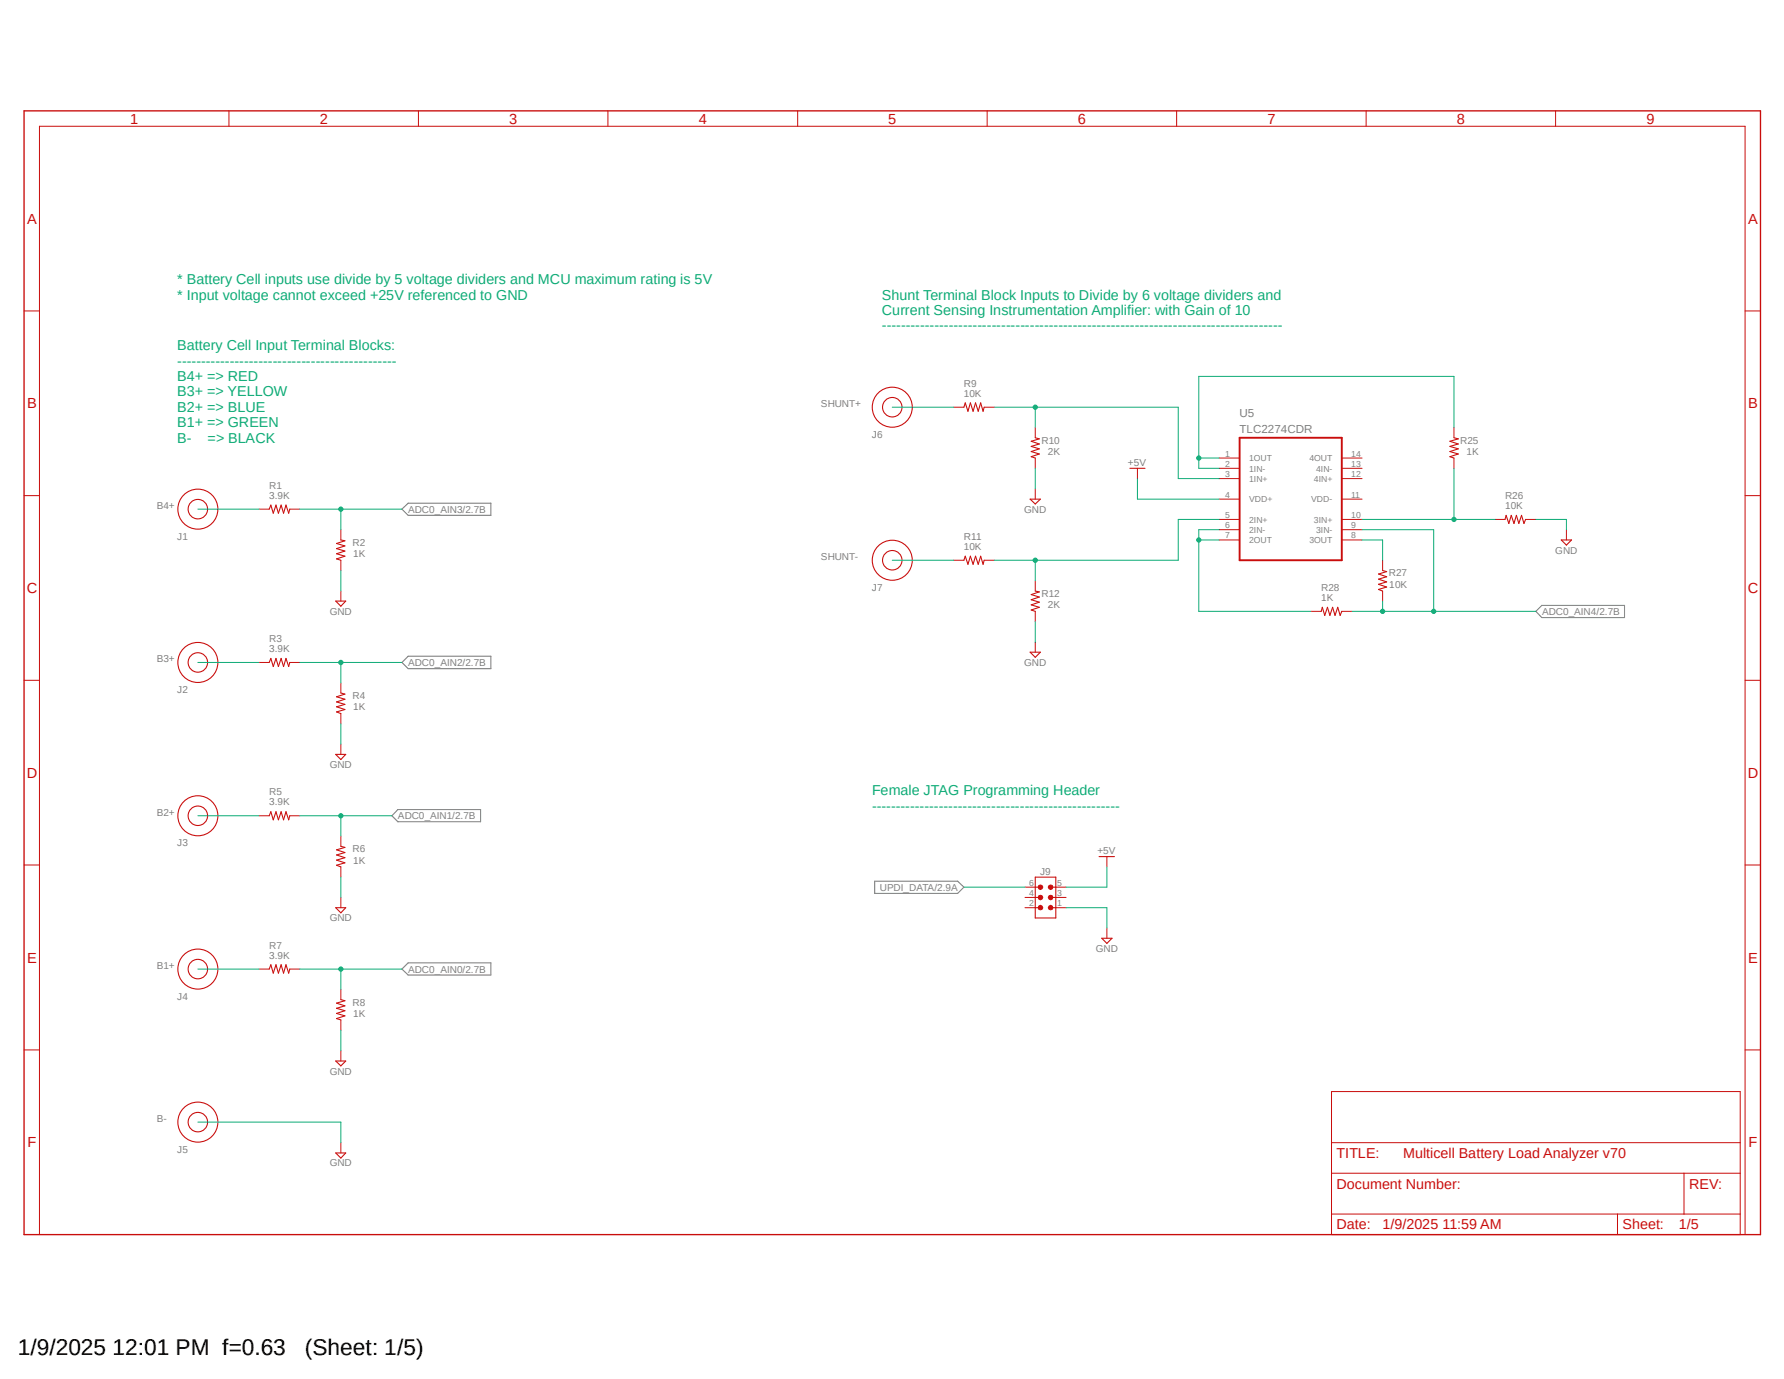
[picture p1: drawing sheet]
<svg xmlns="http://www.w3.org/2000/svg" width="279mm" height="216mm" viewBox="0 0 279 216" stroke-linecap="round" stroke-linejoin="round" font-family="sans-serif">
<path d="M3.4 17.1l272.6 176.6M276 17.1l-272.6 176.6" fill="none" stroke="#fff" stroke-width=".16"/>
<path d="M62.9 79.7l1-.9h13v1.9h-13zM240.5 95.7l1-.9h12.9v1.9h-12.9zM62.9 103.7l1-1h13v2h-13zM62.3 126.7h13v2h-13l-.9-1zM137 138h13l1 .9-1 1h-13zM62.9 151.7l1-1h13v2h-13z" fill="none" stroke="#808080" stroke-width=".17"/>
<path d="M3.8 17.4h271.9v175.9h-271.9z" fill="none" stroke="#c90d0c" stroke-width=".21"/>
<g fill="none" stroke="#c90d0c" stroke-width=".16">
<path d="M35.9 17.4v2.4M65.5 17.4v2.4M95.2 17.4v2.4M124.9 17.4v2.4M154.6 17.4v2.4M184.3 17.4v2.4M214 17.4v2.4M243.6 17.4v2.4M3.8 48.7h2.4M273.3 48.7h2.4M3.8 77.6h2.4M40.6 79.7h1.6"/>
<path d="M45.4 79.7h1.5M149.4 63.8h1.6M154.1 63.8h1.6M162.1 66.9v1.6M162.1 71.7v1.6M162.1 76.5v1.6M273.3 77.6h2.4M53.4 82.9v1.6M53.4 87.7v1.6M53.4 92.5v1.6M149.4 87.7h1.6M154.1 87.7h1.6"/>
<path d="M162.1 90.9v1.6M162.1 95.7v1.6M3.8 106.5h2.4M40.6 103.7h1.6M45.4 103.7h1.5M53.4 106.9v1.6M53.4 111.7v1.6M53.4 116.5v1.6M162.1 100.5v1.6M273.3 106.5h2.4M3.8 135.4h2.4M40.6 127.7h1.6"/>
<path d="M45.4 127.7h1.5M53.4 130.9v1.6M53.4 135.7v1.6M273.3 135.4h2.4M40.6 151.7h1.6M45.4 151.7h1.5M53.4 140.5v1.6M53.4 154.9v1.6M53.4 159.7v1.6M3.8 164.4h2.4M53.4 164.5v1.6M53.4 178.9v1.6"/>
<path d="M208.5 170.9h64v22.4h-64zM208.5 178.9h64M273.3 164.4h2.4M6.2 193.3v-173.5h267.1v173.5M208.5 183.7h64M208.5 190.1h64M253.3 190.1v3.2M263.7 183.7v6.4"/>
</g>
<g fill="none" stroke="#c90d0c" stroke-width=".17">
<path d="M42.2 79.7l.2-.6 .4 1.2 .4-1.2 .4 1.2 .4-1.2 .4 1.2 .4-1.2 .4 1.2 .2-.6M151 63.8l.2-.7 .4 1.3 .4-1.3 .4 1.3 .4-1.3 .4 1.3 .4-1.3 .4 1.3 .1-.6M161.3 78.1h1.6l-.8 .8zM162.1 68.5l.7 .2-1.3 .4 1.3 .4-1.3 .4 1.3 .4-1.3 .4 1.3 .4-1.3 .4 .6 .2M52.6 94.1h1.5l-.7 .8zM53.4 84.5l.6 .2-1.3 .4 1.3 .4-1.3 .4 1.3 .4-1.3 .4 1.3 .4-1.3 .4 .7 .2M151 87.7l.2-.6 .4 1.2 .4-1.2 .4 1.2 .4-1.2 .4 1.2 .4-1.2 .4 1.2 .1-.6M162.1 92.5l.7 .2-1.3 .4 1.3 .4-1.3 .4 1.3 .4-1.3 .4 1.3 .4-1.3 .4 .6 .2M42.2 103.7l.2-.6 .4 1.3 .4-1.3 .4 1.3 .4-1.3 .4 1.3 .4-1.3 .4 1.3 .2-.7M52.6 118.1h1.5l-.7 .8zM53.4 108.5l.6 .2-1.3 .4 1.3 .4-1.3 .4 1.3 .4-1.3 .4 1.3 .4-1.3 .4 .7 .2M161.3 102.1h1.6l-.8 .8z"/>
<path d="M42.2 127.7l.2-.6 .4 1.3 .4-1.3 .4 1.3 .4-1.3 .4 1.3 .4-1.3 .4 1.3 .2-.7M53.4 132.5l.6 .2-1.3 .4 1.3 .4-1.3 .4 1.3 .4-1.3 .4 1.3 .4-1.3 .4 .7 .2M162.1 137.3h3.3v6.4h-3.3zM162.1 138.9h.8M164.5 138.9h.9M42.2 151.7l.2-.7 .4 1.4 .4-1.4 .4 1.4 .4-1.4 .4 1.4 .4-1.4 .4 1.4 .2-.7M52.6 142.1h1.5l-.7 .8zM53.4 156.5l.6 .2-1.3 .4 1.3 .4-1.3 .4 1.3 .3-1.3 .5 1.3 .3-1.3 .5 .7 .2M162.1 142.1h.8M162.1 140.5h.8M164.5 142.1h.9M164.5 140.5h.9"/>
<path d="M52.6 166.1h1.5l-.7 .8zM52.6 180.5h1.5l-.7 .8z"/>
<circle cx="31" cy="79.7" r="3.1"/>
<circle cx="31" cy="79.7" r="1.53"/>
<circle cx="139.7" cy="63.8" r="3.1"/>
<circle cx="139.7" cy="63.8" r="1.53"/>
<circle cx="139.7" cy="87.7" r="3.1"/>
<circle cx="139.7" cy="87.7" r="1.53"/>
<circle cx="31" cy="103.7" r="3.1"/>
<circle cx="31" cy="103.7" r="1.53"/>
<circle cx="31" cy="127.7" r="3.1"/>
<circle cx="31" cy="127.7" r="1.53"/>
<circle cx="31" cy="151.7" r="3.1"/>
<circle cx="31" cy="151.7" r="1.53"/>
<circle cx="31" cy="175.7" r="3.1"/>
<circle cx="31" cy="175.7" r="1.53"/>
</g>
<circle cx="164.5" cy="142.1" r=".37" fill="#c90d0c"/>
<circle cx="164.5" cy="142.1" r=".37" fill="none" stroke="#c90d0c" stroke-width=".16"/>
<circle cx="163" cy="142.1" r=".36" fill="#c90d0c"/>
<circle cx="163" cy="142.1" r=".36" fill="none" stroke="#c90d0c" stroke-width=".16"/>
<circle cx="164.5" cy="140.5" r=".36" fill="#c90d0c"/>
<circle cx="164.5" cy="140.5" r=".36" fill="none" stroke="#c90d0c" stroke-width=".16"/>
<path d="M162.7 140.3l.2-.1 .3 .1 .1 .2-.1 .3-.3 .1-.2-.1-.1-.3z" fill-rule="evenodd" fill="#c90d0c"/>
<path d="M162.7 140.3l.2-.1 .3 .1 .1 .2-.1 .3-.3 .1-.2-.1-.1-.3z" fill="none" stroke="#c90d0c" stroke-width=".16"/>
<circle cx="164.5" cy="138.9" r=".36" fill="#c90d0c"/>
<circle cx="164.5" cy="138.9" r=".36" fill="none" stroke="#c90d0c" stroke-width=".16"/>
<path d="M162.7 138.6h.2h.3l.1 .3-.1 .2-.3 .2-.2-.2-.1-.2z" fill-rule="evenodd" fill="#c90d0c"/>
<g fill="none" stroke="#c90d0c" stroke-width=".16">
<path d="M178.1 73.3v1.6M190.9 74.9h3.2M190.9 73.3h3.2M190.9 78.1h3.2M190.9 71.7h3.2M210.1 74.9h3.2M210.1 73.3h3.2M210.1 78.1h3.2M210.1 71.7h3.2M227.7 66.9v1.6M227.7 71.7v1.6M190.9 81.3h3.2"/>
<path d="M190.9 82.9h3.2M190.9 84.5h3.2M205.3 95.7h1.6M210.1 81.3h3.2M210.1 82.9h3.2M210.1 84.5h3.2M210.1 95.7h1.7M216.5 87.7v1.6M216.5 92.5v1.6M234.1 81.3h1.6M238.9 81.3h1.6M245.3 82.9v1.6"/>
<path d="M160.5 138.9h1.6M162.7 138.6h.2h.3l.1 .3-.1 .2-.3 .2-.2-.2-.1-.2zM165.4 138.9h1.6M173.4 134.1v1.6M160.5 142.1h1.6M160.5 140.5h1.6M165.4 142.1h1.6M165.4 140.5h1.6M173.4 145.3v1.6"/>
</g>
<path d="M177 73.3h2.3M227.7 68.5l.7 .2-1.3 .4 1.3 .4-1.3 .4 1.3 .4-1.3 .4 1.3 .4-1.3 .4 .6 .2M206.9 95.7l.2-.6 .4 1.3 .4-1.3 .4 1.3 .4-1.3 .4 1.3 .4-1.3 .4 1.3 .2-.7M216.5 89.3l.7 .2-1.3 .4 1.3 .4-1.3 .4 1.3 .4-1.3 .4 1.3 .4-1.3 .4 .6 .2M235.7 81.3l.2-.6 .4 1.3 .4-1.3 .4 1.3 .4-1.3 .4 1.3 .4-1.3 .4 1.3 .2-.7M244.5 84.5h1.6l-.8 .8zM172.1 134.1h2.4M172.6 146.9h1.6l-.8 .8z" fill="none" stroke="#c90d0c" stroke-width=".17"/>
<path d="M194.1 68.5h16v19.2h-16z" fill="none" stroke="#c90d0c" stroke-width=".3"/>
<g fill="none" stroke="#0dab76" stroke-width=".16">
<path d="M31 79.7h9.6M139.7 63.8h9.7M162.1 73.3v3.2M178.1 74.9v3.2h12.8M53.4 89.3v3.2M139.7 87.7h9.7M162.1 97.3v3.2M240.5 81.3h4.8v1.6M31 103.7h9.6M53.4 113.3v3.2M31 127.7h9.6M53.4 137.3v3.2"/>
<path d="M151 138.9h9.5M173.4 135.7v3.2h-6.4M31 151.7h9.6M46.9 151.7h16M53.4 151.7v3.2M167 142.1h6.4v3.2M31 175.7h22.4v3.2M53.4 161.3v3.2"/>
</g>
<circle cx="53.4" cy="151.7" r=".33" fill="#0dab76"/>
<g fill="none" stroke="#0dab76" stroke-width=".16">
<path d="M46.9 79.7h16M53.4 79.7v3.2"/>
<circle cx="53.4" cy="151.7" r=".33"/>
</g>
<circle cx="53.4" cy="79.7" r=".33" fill="#0dab76"/>
<g fill="none" stroke="#0dab76" stroke-width=".16">
<path d="M46.9 103.7h16M53.4 103.7v3.2"/>
<circle cx="53.4" cy="79.7" r=".33"/>
</g>
<circle cx="53.4" cy="103.7" r=".33" fill="#0dab76"/>
<g fill="none" stroke="#0dab76" stroke-width=".16">
<path d="M155.7 63.8h28.8v11.1h6.4M162.1 63.8v3.1"/>
<circle cx="53.4" cy="103.7" r=".33"/>
</g>
<circle cx="162.1" cy="63.8" r=".33" fill="#0dab76"/>
<g fill="none" stroke="#0dab76" stroke-width=".16">
<path d="M162.1 87.7v3.2M190.9 81.3h-6.4v6.4h-28.8"/>
<circle cx="162.1" cy="63.8" r=".33"/>
</g>
<circle cx="162.1" cy="87.7" r=".33" fill="#0dab76"/>
<g fill="none" stroke="#0dab76" stroke-width=".16">
<path d="M187.7 71.7h3.2M227.7 66.9v-8h-40v14.4h3.2"/>
<circle cx="162.1" cy="87.7" r=".33"/>
</g>
<circle cx="187.8" cy="71.7" r=".33" fill="#0dab76"/>
<g fill="none" stroke="#0dab76" stroke-width=".16">
<path d="M187.7 84.5h3.2M190.9 82.9h-3.2v12.8h17.6"/>
<circle cx="187.8" cy="71.7" r=".33"/>
</g>
<circle cx="187.8" cy="84.5" r=".33" fill="#0dab76"/>
<g fill="none" stroke="#0dab76" stroke-width=".16">
<path d="M227.7 73.3v8M213.3 81.3h20.8"/>
<circle cx="187.8" cy="84.5" r=".33"/>
</g>
<circle cx="227.7" cy="81.3" r=".33" fill="#0dab76"/>
<g fill="none" stroke="#0dab76" stroke-width=".16">
<path d="M213.3 84.5h3.2v3.2M213.3 82.9h11.2v12.8h-12.7M216.5 94.1v1.6"/>
<circle cx="227.7" cy="81.3" r=".33"/>
</g>
<circle cx="216.5" cy="95.7" r=".33" fill="#0dab76"/>
<g fill="none" stroke="#0dab76" stroke-width=".16">
<path d="M224.5 95.7h16"/>
<circle cx="216.5" cy="95.7" r=".33"/>
</g>
<circle cx="224.5" cy="95.7" r=".33" fill="#0dab76"/>
<g fill="none" stroke="#0dab76" stroke-width=".16">
<path d="M46.9 127.7h14.5M53.4 127.7v3.2"/>
<circle cx="224.5" cy="95.7" r=".33"/>
</g>
<circle cx="53.4" cy="127.7" r=".33" fill="#0dab76"/>
<circle cx="53.4" cy="127.7" r=".33" fill="none" stroke="#0dab76" stroke-width=".16"/>
<g font-size="3.6">
<text x="2.8" y="212.1">1/9/2025 12:01 PM f=0.63</text>
<text x="47.7" y="212.1">(Sheet: 1/5)</text>
</g>
<g font-size="2.3" fill="#c90d0c">
<text x="20.4" y="19.3">1</text>
<text x="50.1" y="19.3">2</text>
<text x="79.8" y="19.3">3</text>
<text x="109.4" y="19.3">4</text>
<text x="139.1" y="19.3">5</text>
<text x="168.8" y="19.3">6</text>
<text x="198.5" y="19.3">7</text>
<text x="228.2" y="19.3">8</text>
<text x="257.8" y="19.3">9</text>
<text x="4.2" y="35">A</text>
<text x="273.8" y="35">A</text>
<text x="4.2" y="63.9">B</text>
<text x="273.8" y="63.9">B</text>
<text x="4.2" y="92.9">C</text>
<text x="273.7" y="92.9">C</text>
<text x="4.2" y="121.8">D</text>
<text x="273.7" y="121.8">D</text>
<text x="4.2" y="150.7">E</text>
<text x="273.8" y="150.7">E</text>
<text x="4.3" y="179.6">F</text>
<text x="273.9" y="179.6">F</text>
</g>
<g font-size="2.2" fill="#0dab76">
<text x="27.8" y="44.5">* Battery Cell inputs use divide by 5 voltage dividers and MCU maximum rating is 5V</text>
<text x="27.8" y="46.9">* Input voltage cannot exceed +25V referenced to GND</text>
<text x="138.1" y="46.9">Shunt Terminal Block Inputs to Divide by 6 voltage dividers and</text>
<text x="138.1" y="49.3">Current Sensing Instrumentation Amplifier: with Gain of 10</text>
<text x="138.1" y="51.7">------------------------------------------------------------------------------------</text>
<text x="27.8" y="54.8">Battery Cell Input Terminal Blocks:</text>
<text x="27.8" y="57.2">----------------------------------------------</text>
<text x="27.8" y="59.6">B4+ =&gt; RED</text>
<text x="27.8" y="62.1">B3+ =&gt; YELLOW</text>
<text x="27.8" y="64.5">B2+ =&gt; BLUE</text>
<text x="27.8" y="66.9">B1+ =&gt; GREEN</text>
<text x="27.8" y="69.3">B-</text>
<text x="32.5" y="69.3">=&gt; BLACK</text>
<text x="136.6" y="124.5">Female JTAG Programming Header</text>
<text x="136.6" y="126.9">----------------------------------------------------</text>
</g>
<g font-size="2.2" fill="#c90d0c">
<text x="209.3" y="181.3">TITLE:</text>
<text x="219.8" y="181.3">Multicell Battery Load Analyzer v70</text>
<text x="209.3" y="186.1">Document Number:</text>
<text x="264.5" y="186.1">REV:</text>
<text x="209.3" y="192.5">Date:</text>
<text x="216.5" y="192.5">1/9/2025 11:59 AM</text>
<text x="254.1" y="192.5">Sheet:</text>
<text x="262.9" y="192.5">1/5</text>
</g>
<g font-size="1.8" fill="#808080">
<text x="194.1" y="65.4">U5</text>
<text x="194.1" y="67.9">TLC2274CDR</text>
</g>
<g font-size="1.6" fill="#808080">
<text x="128.6" y="63.8">SHUNT+</text>
<text x="151" y="62.1">10K</text>
<text x="151" y="60.5">R9</text>
<text x="136.6" y="68.5">J6</text>
<text x="163.1" y="69.5">R10</text>
<text x="164.1" y="71.2">2K</text>
<text x="228.7" y="69.5">R25</text>
<text x="229.7" y="71.2">1K</text>
<text x="42.2" y="76.5">R1</text>
<text x="176.7" y="73">+5V</text>
<text x="24.6" y="79.7">B4+</text>
<text x="42.2" y="78.1">3.9K</text>
<text x="63.9" y="80.3">ADC0_AIN3/2.7B</text>
<text x="160.4" y="80.3">GND</text>
<text x="235.7" y="79.7">10K</text>
<text x="235.7" y="78.1">R26</text>
<text x="27.8" y="84.5">J1</text>
<text x="55.2" y="85.5">R2</text>
<text x="55.3" y="87.2">1K</text>
<text x="128.6" y="87.7">SHUNT-</text>
<text x="151" y="86.1">10K</text>
<text x="151" y="84.5">R11</text>
<text x="243.6" y="86.7">GND</text>
<text x="136.6" y="92.5">J7</text>
<text x="163.1" y="93.4">R12</text>
<text x="164.1" y="95.2">2K</text>
<text x="206.9" y="94.1">1K</text>
<text x="206.9" y="92.5">R28</text>
<text x="217.5" y="90.3">R27</text>
<text x="217.6" y="92">10K</text>
<text x="42.2" y="100.5">R3</text>
<text x="51.6" y="96.3">GND</text>
<text x="241.5" y="96.3">ADC0_AIN4/2.7B</text>
<text x="24.6" y="103.7">B3+</text>
<text x="42.2" y="102.1">3.9K</text>
<text x="63.9" y="104.3">ADC0_AIN2/2.7B</text>
<text x="160.4" y="104.3">GND</text>
<text x="27.8" y="108.5">J2</text>
<text x="55.2" y="109.4">R4</text>
<text x="55.3" y="111.2">1K</text>
<text x="42.2" y="124.5">R5</text>
<text x="51.6" y="120.3">GND</text>
<text x="24.6" y="127.7">B2+</text>
<text x="42.2" y="126.1">3.9K</text>
<text x="62.3" y="128.3">ADC0_AIN1/2.7B</text>
<text x="27.8" y="132.5">J3</text>
<text x="55.2" y="133.4">R6</text>
<text x="55.3" y="135.2">1K</text>
<text x="162.9" y="137">J9</text>
<text x="171.9" y="133.8">+5V</text>
<text x="137.8" y="139.4">UPDI_DATA/2.9A</text>
<text x="42.2" y="148.5">R7</text>
<text x="51.6" y="144.3">GND</text>
<text x="171.6" y="149.1">GND</text>
<text x="24.6" y="151.7">B1+</text>
<text x="42.2" y="150.1">3.9K</text>
<text x="63.9" y="152.3">ADC0_AIN0/2.7B</text>
<text x="27.8" y="156.5">J4</text>
<text x="55.2" y="157.4">R8</text>
<text x="55.3" y="159.2">1K</text>
<text x="51.6" y="168.2">GND</text>
<text x="24.6" y="175.7">B-</text>
<text x="27.8" y="180.5">J5</text>
<text x="51.6" y="182.6">GND</text>
</g>
<g font-size="1.4" fill="#808080">
<text x="191.9" y="71.5">1</text>
<text x="211.6" y="71.5">14</text>
<text x="191.9" y="74.7">3</text>
<text x="191.9" y="73.1">2</text>
<text x="191.9" y="77.9">4</text>
<text x="195.6" y="75.4">1IN+</text>
<text x="195.6" y="73.8">1IN-</text>
<text x="195.6" y="72.2">1OUT</text>
<text x="205.1" y="72.2">4OUT</text>
<text x="205.8" y="75.4">4IN+</text>
<text x="206.1" y="73.8">4IN-</text>
<text x="211.6" y="74.7">12</text>
<text x="211.6" y="73.1">13</text>
<text x="211.6" y="77.9">11</text>
<text x="191.9" y="81.1">5</text>
<text x="191.9" y="82.7">6</text>
<text x="195.6" y="81.8">2IN+</text>
<text x="195.6" y="83.4">2IN-</text>
<text x="195.6" y="78.6">VDD+</text>
<text x="205.4" y="78.6">VDD-</text>
<text x="205.8" y="81.8">3IN+</text>
<text x="206.1" y="83.4">3IN-</text>
<text x="211.6" y="81.1">10</text>
<text x="211.6" y="82.7">9</text>
<text x="191.9" y="84.3">7</text>
<text x="195.6" y="85">2OUT</text>
<text x="205.1" y="85">3OUT</text>
<text x="211.6" y="84.3">8</text>
<text x="161.2" y="141.9">2</text>
<text x="161.2" y="140.3">4</text>
<text x="161.2" y="138.7">6</text>
<text x="165.6" y="141.9">1</text>
<text x="165.6" y="140.3">3</text>
<text x="165.6" y="138.7">5</text>
</g>
</svg>
